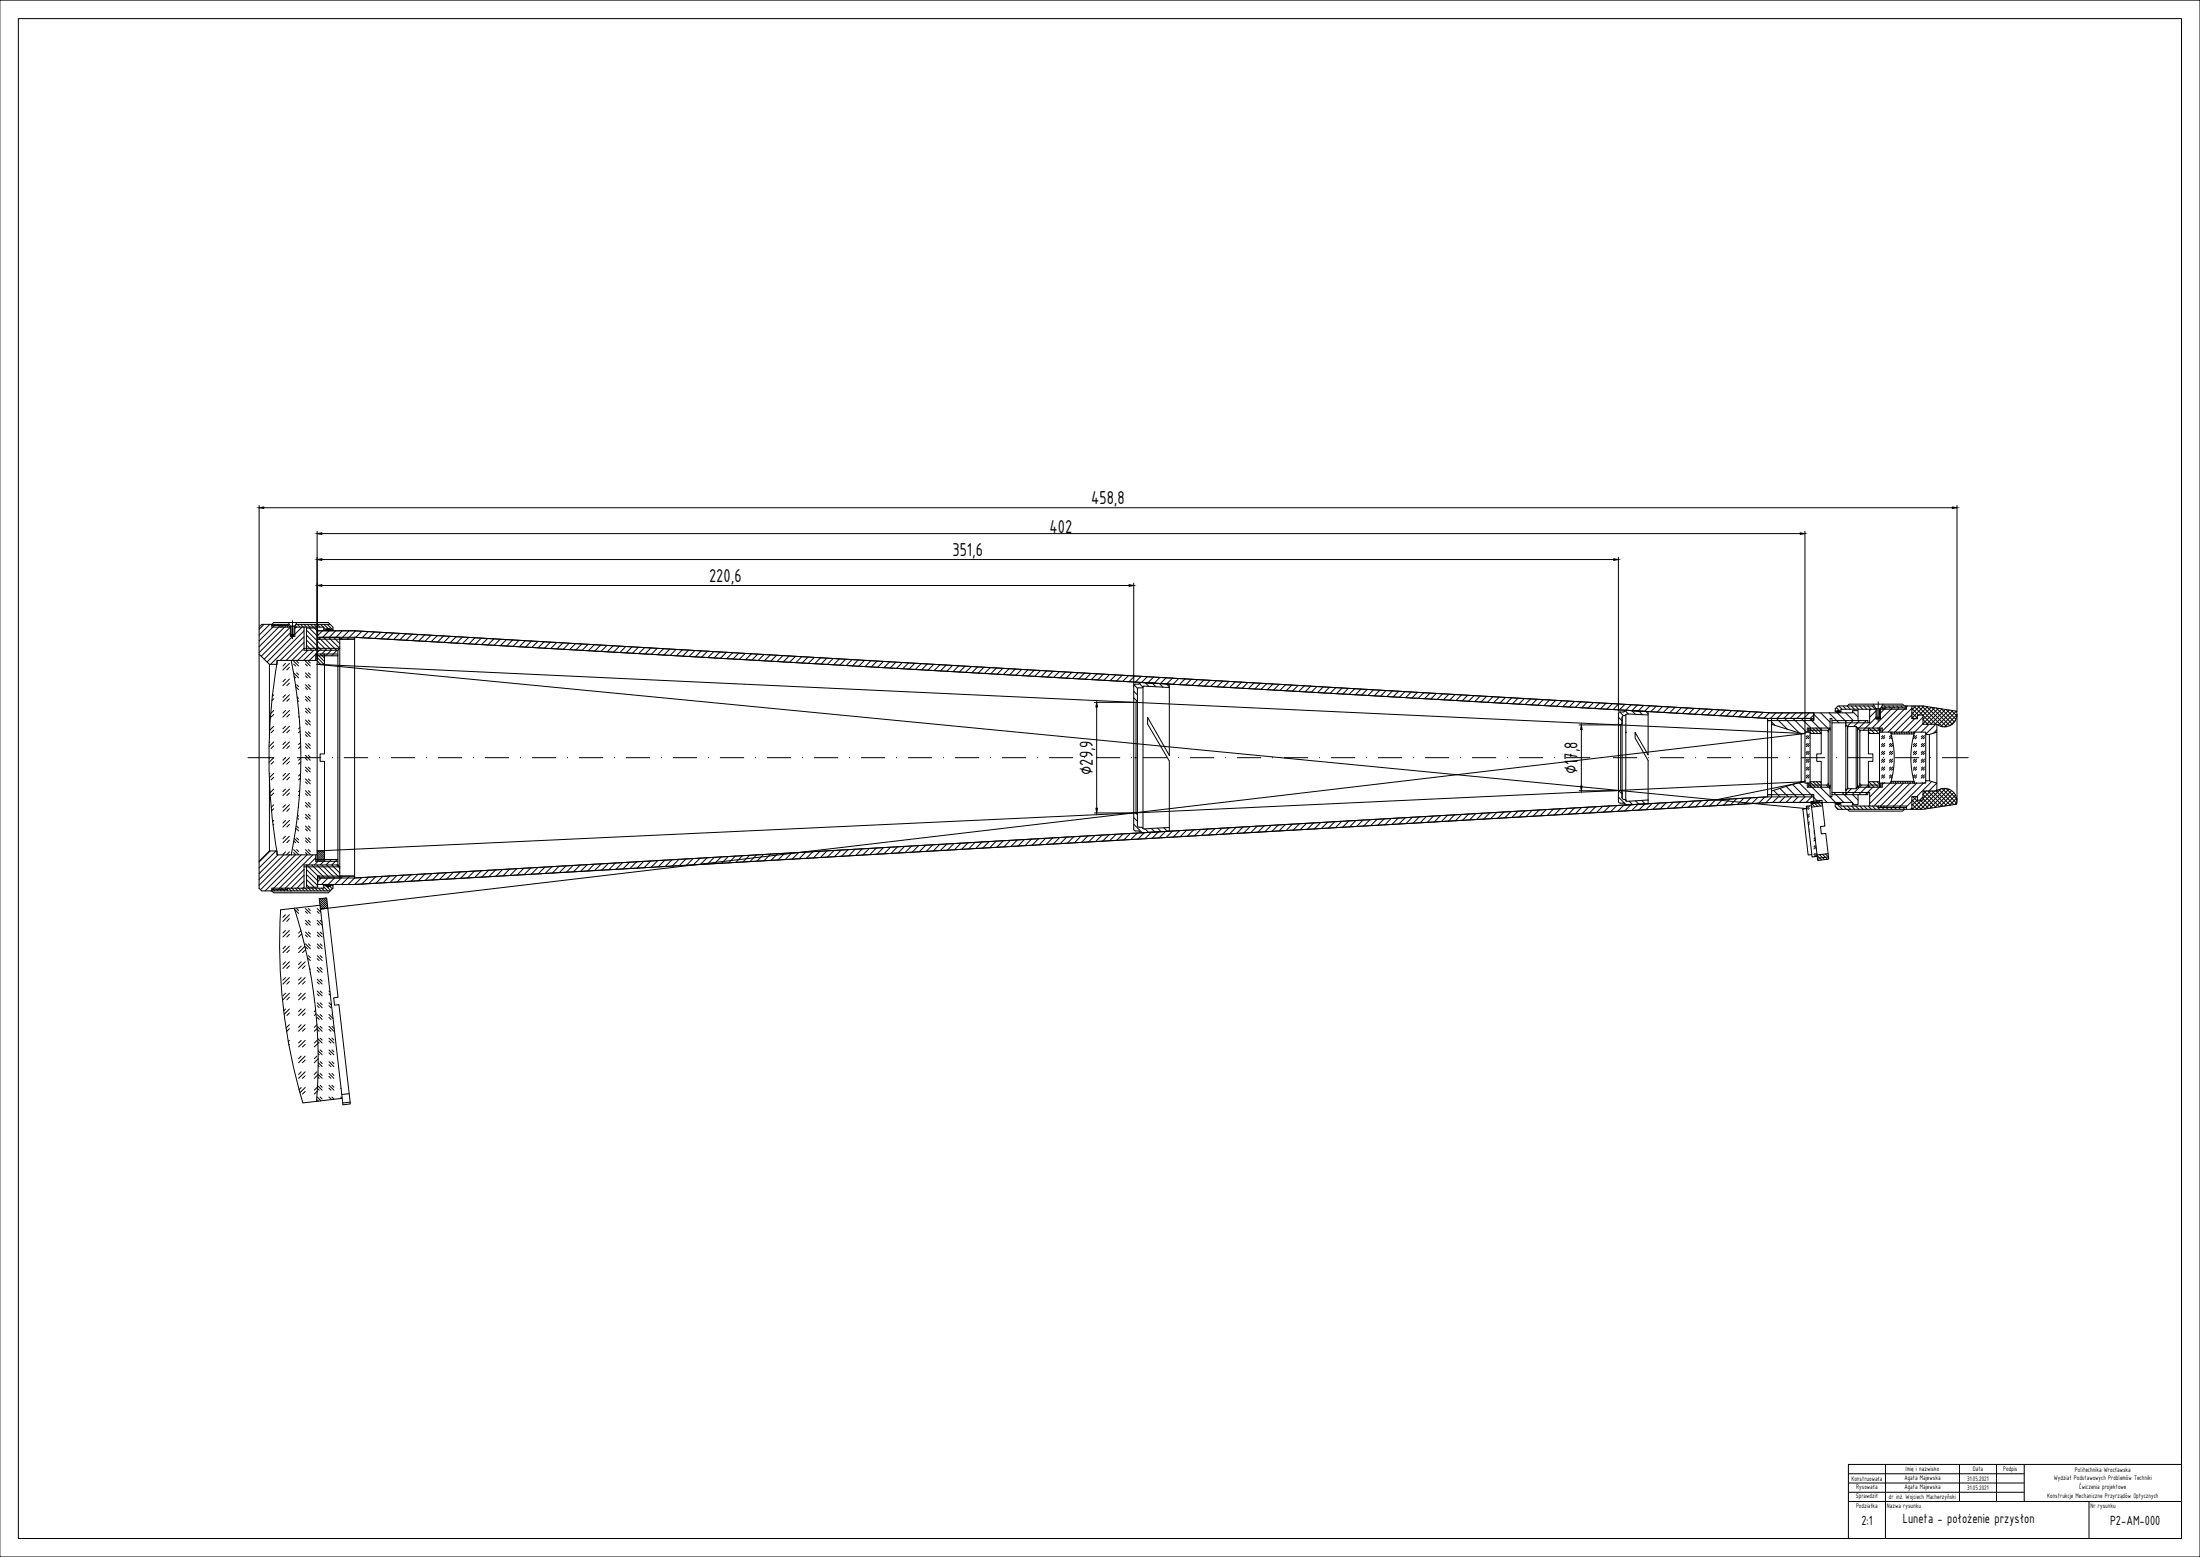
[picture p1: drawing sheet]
<svg xmlns="http://www.w3.org/2000/svg" width="1189mm" height="841mm" viewBox="0 0 1189 841" stroke-linecap="round" stroke-linejoin="round" font-family="sans-serif">
<!-- layer: grube -->
<g fill="none" stroke="#000" stroke-width=".54">
<path d="M0 0h1189v841h-1189M10 10h1169v821h-1169zM147 339v-2l1-1h29l3 3v1h-5v-1h-16M147 338h5v1h5M154 339v-1h1v1M156 336l1 2M156 337h-15l-1 2v141l1 1h37M157 338h2v5h-2zM160 337h18M160 336l-1 2M164 339v12M140 353l6 6"/>
<path d="M146 359v38M150 357a302 302 0 0 0 0 105M150 357v2h-4M150 357h7M157 343h2M157 344h.1M157 343v1h2v-1M157 357a267 267 0 0 1 0 105M157 357h14v105h-14M159 344h.1M164 350h2M171 354h.1"/>
<path d="M171 353v4M171 357v-4h4v54h-2v4h2v54h-4v-3M171 359h4M172 341v-2h-6v12h17M172 341h20l765 44h23v4h-1v-1h-22v1h-2v-1l-763-44v1h-8v-1h-11v1h-1zM175 354h8v110h-8M183 351v3M184 344v130M184 350l-1 1M192 344v130M615 378l-1 1h-1M618 371h14"/>
<path d="M875 392h1M877 391l-2 1M879 386v46M879 384h-1M879 384h7M879 384h12v24l-7-12v3l7 12v23l-12 1-4-2v-47v-1l3-1M891 386h-12l-2 1v44l2 1M955 388v42M973 396l-16-5v36M975 396h-2v26M975 395h3v28h-3zM977 395v-2v2"/>
<path d="M977 394h1M978 395v-2h6v14h-2v4h2v14h-6v-2M978 396h6M980 385h21v-1h3v5M984 394h4v30h-4M988 395v-1l1-1v32l-1-1v-1M990 390v-2h-1v6M997 392v-2h-7v38h7v-2M998 381l1-1h29l1 1M998 393v-1l-1-1v36l1-1v-1M1003 392h-5v34h5M1004 394v-1l-1-1v34l1-1v-1"/>
<path d="M1005 395v-1l-1-1v32l1-1v-1M1010 394h-5v30h5M1010 396h6M1010 383h4M1012 380l2 3M1013 381h-20l-1 2v2h3v-2h15v7h-1v-1h-12v1M1014 383h2v4h-2zM1014 388h.1M1014 387v1M1016 395v-2h-6v14h2v4h-2v14h6v-2M1016 394h.1M1016 388h.1"/>
<path d="M1016 387l-2 1h2M1016 395v-2h1v2M1017 381h13M1018 380l-2 3M1022 395a49 49 0 0 1 0 28M1022 395v1h12v-1M1030 382h-12v1h-2M1033 381h-3v2M1035 395a49 49 0 0 0 0 28M1041 397v-2h-25v28h25v-1M1043 397h-2v25h2M1047 391v36"/>
<path d="M1047 395l-4 2v25l4 1M1057 384a7 7 0 0 1-3 8 7 7 0 0 1-7-1M1057 384l-18-3h-6v7h3v-2h3v5h8M1058 386v47M146 421v39M613 439h1l1 1M875 427h1l1 1M879 432v1M891 432l-12 1M955 429h2M957 427v3M973 422l-16 5"/>
<path d="M973 422h2M974 437h2l3 25h-2zM976 437v-2h3l3 28h-3v-1M977 423v2v-2M977 424h1M978 422h6M979 435v-2l6-1 1 14h-2v4h3l1 14-6 1v-2M985 435l-6 1M989 424v6h1v-2M997 428v1h7v6h-3v-2h-21M998 437l1 1h29l1-1M1010 422h6"/>
<path d="M1010 435h8v1h12v1M1015 435v1h1v-1M1016 424h.1M1016 423v2h1v-2M1022 423v-1h12v1M1030 435v1M1047 427a7 7 0 0 1 8 0 7 7 0 0 1 2 7M1047 427h-8v5h-3v-2h-3v7h-40l-1-1v-2h3v1h15v-7h-1v1h-5M1057 434l-18 3h-6M146 460h4v2M146 460l-6 5M171 460h4"/>
<path d="M617 450l-2-1h-2v-1v-77v-1h2l2-1 15 1v38l-12-21v4l12 20v38l-15 1M617 447h-2v-1v-74l3-1v76M632 447l-14 1-1-1M147 480v1M150 462h7M154 480h21v-2h5v2l-3 2h-29l-1-1M155 480v1h-1v-1h-2v1h-5M164 467v13M164 468h2M171 464h.1M171 462v3M172 473h1v1h11v-1h8v1l763-44v-1h2v1h22v-1h1v4h-23l-765 45h-20z"/>
<path d="M183 467h-17v12h6v-1M183 464v3M183 467l1 1M184 473h8M988 461l-6 1M147 481v1M159 491h-7a302 302 0 0 0 12 105l7-1M159 491a268 268 0 0 1 12 104M159 491l14-2 12 104-14 2M173 489v-3l4-1 6 54h-3l1 4h2l6 53-4 1v-4M177 491h-4M189 591h-4"/>
<path d="M1094 791v20M1179 791h-180v20M1019 811h-20v20M1129 811h-110v20M1179 811h-50v20"/>
</g>
<!-- layer: cienkie -->
<g fill="none" stroke="#000" stroke-width=".54">
<path d="M147 339h5M152 338h2M157 338v5M159 338v5M157 343v1M159 343v1M164 351h2M166 350h18M171 353h.1M171 354h4M172 344h1M173 345h11"/>
<path d="M175 353h8M184 344h8M614 379v60M876 392v35M955 388h2M957 389h22M977 393h1M978 394h6M979 388h1M984 393h5M990 389h7M997 390h12"/>
<path d="M1004 393h6M1010 394h6M1014 387v1M1014 383v4M1016 393h.1M1016 383v4M1016 387v1M1016 382h2M1018 383h12M955 430h2M957 429h22M977 425h1"/>
<path d="M978 424h6M979 430h1M984 425h5M985 433l-6 1M990 429h7M997 428h12M1004 425h6M1010 424h6M1016 425h.1M1016 436h2M1018 435h12M147 480h5"/>
<path d="M164 467h2M166 468h18M171 465h.1M171 464h4M172 474h1M173 473h11M175 465h8M184 474h8M988 463l-6 1M152 481h2M189 595l-4 1M999 796h95"/>
<path d="M1019 791v20M1059 791v20M1079 791v20M999 801h95M999 806h95"/>
</g>
<!-- layer: niewidoczne -->
<g fill="none" stroke="#000" stroke-width=".54">
<path d="M143 337l-3 3M146 337l-6 6M147 338h.1M148 337l1 1M148 338l-8 8M150 337l1 1M151 338l-11 11M152 337l1 2M153 337l1 1M154 339l-14 13M155 337l2 2M157 339l-16 15"/>
<path d="M159 338l1 1M160 339h-1M161 337l1 2M162 337l2 2M163 339l-4 4M164 337l2 2M166 337l2 2M167 339l5 5M168 337l1 2M170 337l1 2M170 339l2 2M171 337l2 2"/>
<path d="M173 337l2 2M175 339l1 1M175 337l2 2M177 337l3 3M150 359h-1M154 358l-1 2M156 358l-3 4M157 342l-14 14M158 344l-14 14M159 357l2 3M159 359l1 1M160 357l1 1"/>
<path d="M164 350l-6 7M164 347l-9 10M164 344l-13 13M164 341l-18 18M165 357l3 3M165 359l1 1M166 348l2 3M166 346l5 5M166 343l8 8M166 340l10 11M166 351h.1M166 351l-5 6"/>
<path d="M167 357l1 1M170 351l-6 6M171 356l-1 1M171 353l4 4M171 359h1M171 357l2 2M171 355l4 4M173 345l6 6M173 351l-6 6M173 353l2 3M174 341l-2 2M175 344l7 7"/>
<path d="M175 353v1M176 351l-2 2M176 340l1-1 1 1M178 344l6 6M178 341l-4 3M179 351l-3 3M180 344l4 4M181 341l-3 3M182 351l-3 3M183 354h-1M183 344l1 1M185 341l-3 3"/>
<path d="M189 341l-5 4M192 345h-1M192 341l-4 4M196 341l-4 3M199 341l-3 3M202 341l-3 4M206 342l-4 3M209 342l-3 3M213 342l-4 3M216 342l-3 3M219 342l-3 4M223 343l-4 3"/>
<path d="M226 343l-3 3M230 343l-4 3M233 343l-3 3M236 343l-3 4M240 344l-4 3M243 344l-3 3M247 344l-4 3M250 344l-3 3M253 344l-3 4M257 344l-4 4M260 345l-3 3M263 345l-3 3"/>
<path d="M267 345l-3 3M270 345l-3 4M274 346l-4 3M277 346l-3 3M280 346l-3 3M284 346l-3 3M287 346l-3 4M291 346l-4 4M294 347l-3 3M297 347l-3 3M301 347l-3 3M304 347l-3 4"/>
<path d="M308 347l-4 4M311 348l-3 3M314 348l-3 3M318 348l-3 3M321 348l-3 3M325 348l-4 4M328 349l-3 3M331 349l-3 3M335 349l-3 3M338 349l-3 3M342 349l-4 4M345 350l-3 3"/>
<path d="M348 350l-3 3M352 350l-3 3M355 350l-3 3M359 350l-4 4M362 351l-3 3M365 351l-3 3M369 351l-3 3M372 351l-3 3M376 351l-4 4M379 352l-3 3M382 352l-3 3M386 352l-4 3"/>
<path d="M389 352l-3 3M393 352l-4 4M396 353l-3 3M399 353l-3 3M403 353l-4 3M406 353l-3 3M410 353l-4 4M413 354l-3 3M416 354l-3 3M420 354l-4 3M423 354l-3 3M426 354l-3 4"/>
<path d="M430 355l-3 3M433 355l-3 3M437 355l-4 3M440 355l-3 3M443 355l-3 4M447 356l-3 3M450 356l-3 3M454 356l-4 3M457 356l-3 3M460 356l-3 3M464 356l-3 4M467 357l-3 3"/>
<path d="M471 357l-4 3M474 357l-3 3M477 357l-3 3M481 357l-3 4M484 358l-3 3M488 358l-4 3M491 358l-3 3M494 358l-3 3M498 358l-3 4M501 359l-3 3M505 359l-4 3M508 359l-3 3"/>
<path d="M511 359l-3 3M515 359l-3 4M518 360l-3 3M522 360l-4 3M148 375l-1 1M148 377l-1 1M154 367l-1 1M154 375l-1 2M156 367l-3 3M156 375l-3 4M156 360l-1 2M156 369l-1 1"/>
<path d="M156 377l-1 2M159 363l2 3M159 365l1 1M160 371l1 1M160 370l1 1M160 363l1 2M161 376v1M161 378v1M165 376l3 3M165 370l3 2M165 363l3 3M165 378l1 1"/>
<path d="M165 371l1 1M165 365l1 1M167 376l1 1M167 370l1 1M167 363l1 2M525 360l-3 3M528 360l-3 3M532 360l-3 4M535 361l-3 3M539 361l-4 3M542 361l-3 3M545 361l-3 3"/>
<path d="M549 361l-3 4M552 362l-3 3M556 362l-4 3M559 362l-3 3M562 362l-3 3M566 362l-3 4M569 363l-3 3M572 363l-3 3M576 363l-3 3M579 363l-3 3M583 363l-3 4M586 364l-3 3"/>
<path d="M589 364l-3 3M593 364l-3 3M596 364l-3 3M600 364l-3 3M603 365l-3 3M606 365l-3 3M610 365l-3 3M613 377l2 2M613 373l2 2M613 370l2 2M613 365l-3 3M616 369l2 2"/>
<path d="M617 365l-3 3M619 369l2 2M620 366l-3 3M623 369l2 2M623 366l-3 3M626 369l2 2M627 366l-3 3M630 366l-3 3M630 369l2 2M634 366l-4 3M637 367l-3 3M640 367l-3 3"/>
<path d="M644 367l-3 3M647 367l-3 3M651 367l-4 3M654 367l-3 4M657 368l-3 3M661 368l-3 3M664 368l-3 3M668 368l-4 3M671 368l-3 4M674 369l-3 3M678 369l-3 3M681 369l-3 3"/>
<path d="M685 369l-4 3M688 369l-3 4M691 370l-3 3M695 370l-3 3M698 370l-3 3M702 370l-4 3M705 370l-3 3M708 371l-3 3M712 371l-3 3M715 371l-3 3M718 371l-3 3M722 371l-3 3"/>
<path d="M725 372l-3 3M729 372l-3 3M732 372l-3 3M735 372l-3 3M739 372l-3 3M742 373l-3 3M746 373l-3 3M749 373l-3 3M752 373l-3 3M756 373l-3 3M759 374l-3 3M763 374l-3 3"/>
<path d="M766 374l-3 3M769 374l-3 3M773 374l-3 3M776 375l-3 3M780 375l-3 3M783 375l-3 3M786 375l-3 3M790 375l-3 3M793 376l-3 3M797 376l-3 3M800 376l-3 3M803 376l-3 3"/>
<path d="M807 376l-3 3M810 377l-3 3M814 377l-3 3M817 377l-3 3M820 377l-3 3M824 377l-3 3M827 378l-3 3M831 378l-3 3M834 378l-3 3M837 378l-3 3M841 378l-3 3M844 378l-3 3"/>
<path d="M848 379l-3 3M851 379l-3 3M854 379l-3 3M858 379l-3 3M861 379l-3 3M865 380l-4 3M868 380l-3 3M148 384l-2 1M148 392l-2 2M148 386l-2 1M148 394l-2 2M154 384l-1 1"/>
<path d="M154 392l-1 2M156 384l-3 3M156 392l-3 4M156 386l-1 1M156 394l-1 2M161 385h.1M162 387h-1M162 393l-1 1M162 395l-1 1M165 395l3 3M165 389l3 3M165 383l3 2"/>
<path d="M165 397l1 1M165 391l1 1M165 384l1 1M167 395l1 1M167 389l1 1M167 383l1 1M871 380l-3 3M875 391v1M875 387l2 2M875 380l-3 3M875 385l2 2M878 380l-3 3"/>
<path d="M878 384l2 2M881 381l-3 3M882 384l2 2M885 381l-3 3M886 384l2 2M888 381l-3 3M889 384l2 2M892 381l-3 3M895 381l-3 3M898 382l-3 3M902 382l-3 3M905 382l-3 3"/>
<path d="M909 382l-3 3M912 382l-3 3M915 383l-3 3M919 383l-3 3M922 383l-3 3M926 383l-3 3M929 383l-3 3M932 384l-3 3M936 384l-3 3M939 384l-3 3M943 384l-3 3M946 384l-3 3"/>
<path d="M949 385l-3 3M953 385l-3 3M956 385l-3 3M957 390l2 2M960 385l-3 3M960 388l6 6M963 385l-3 3M964 388l8 8M967 385l-3 3M969 388l7 7M970 385l-2 3M973 388l6 5"/>
<path d="M974 385l-3 3M977 397l-1 1M978 385l-3 3M978 397l-2 2M978 398l-1 1M978 388l6 6M978 396h1M978 394l3 2M980 393l2 3M980 386l-2 2M980 386l8 8M981 393l3 3"/>
<path d="M984 385l5 5M988 385l6 5M992 384v1M992 382l3 3M993 385v-1l1 1M993 385l4 5 1-1M994 381l1 2M996 381l2 2M997 385l5 4M998 381l2 2M1000 381l2 2M1001 384l3 3"/>
<path d="M1001 389l-3 3M1003 381l1 2M1005 381l2 2M1005 389l-3 3M1007 381l2 2M1009 389l-5 5M1009 381l2 2M1010 395l1 1M1010 393l3 3M1011 383l-1 1M1012 381l1 2M1012 393l3 3"/>
<path d="M1014 384l-4 3M1014 388l-7 6M1015 393l1 1M1017 382l1 1M1017 397v1M1018 381l1 1M1019 397l-2 2M1019 398l-1 1M1019 382l-3 3M1021 381l1 1M1022 397l-1 1M1022 398l-1 1"/>
<path d="M1022 395l1 1M1022 399h.1M1023 382l-11 11M1023 381l1 1M1024 395v1M1025 395v1M1025 381l1 1M1026 382l-11 11M1026 395l1 1M1027 381l1 1M1028 395v1M1029 395v1"/>
<path d="M1030 381v1l1-1M1030 382l-13 13M1030 395v1M1032 395v1M1033 395v1M1033 386l-9 9M1033 387l1 1M1033 385l3 3M1034 381l5 5M1034 395v1M1035 397l-1 1M1035 388l-8 7"/>
<path d="M1035 381l-2 2M1036 397l-2 2M1036 398l-1 1M1036 387l-1 1M1036 381l10 10M1037 386l-1 1M1037 386l-4-3-13 12M1038 381l-5 5M1039 381l11 12M1039 397l-1 1M1039 387l-8 8M1039 391h.1"/>
<path d="M1040 381l-7 7M1040 397l-2 2M1040 398l-1 1M1041 382l11 11M1042 382l-5 4M1042 391l-4 4M1044 382l-5 4 5 5M1044 382l10 10M1046 382l-7 7 3 2M1046 391l-5 6M1046 382l9 9M1047 394l-2 2"/>
<path d="M1047 383l-12 12M1049 383l7 7M1049 383l-8 8M1051 383l-8 8M1052 383l5 6M1053 384l-7 7M1054 384l4 3M1055 384l-8 8M1057 389l-3 3M1057 384h.1M1057 384l-8 8M1058 386l-7 7"/>
<path d="M146 401h-1M146 409l-1 1M146 418h.1M148 401l-3 2M148 409l-3 3M148 418l-2 2M148 403l-2 1M148 411l-2 2M148 420l-2 1M154 401l-1 1M154 409l-1 2M154 418l-1 1"/>
<path d="M156 401l-3 3M156 409l-3 4M156 418l-3 3M156 403l-1 1M156 411l-1 2M156 420l-1 1M162 401l-1 1M162 418l-1 1M162 403l-1 1M163 412l-2 1M163 409l-2 2M165 408l3 3"/>
<path d="M165 414l3 3M165 402l3 2M165 416l1 1M165 410l1 1M165 403l1 1M167 414l1 1M167 408l1 1M167 402l1 1M977 402h-1M977 406l-1 1M977 410l-1 1M977 414l-1 1"/>
<path d="M977 419h-1M978 402l-2 1M978 406l-2 2M978 410l-2 2M978 414l-2 2M978 419l-2 1M978 403h-1M978 407l-1 1M978 411l-1 1M978 415l-1 1M978 420h-1M1017 402h.1"/>
<path d="M1017 406v1M1017 410v1M1017 414v1M1017 419h.1M1019 402l-2 1M1019 406l-2 2M1019 410l-2 2M1019 414l-2 2M1019 419l-2 1M1019 403h-1M1019 407l-1 1M1019 411l-1 1"/>
<path d="M1019 415l-1 1M1019 420h-1M1022 402h-1M1022 406l-1 1M1022 410l-1 1M1022 414l-1 1M1022 419h-1M1022 420h.1M1023 419l-2 1M1023 402l-2 1M1023 406l-2 2M1023 410l-2 2"/>
<path d="M1023 414l-2 2M1023 403h-1M1023 407l-1 1M1023 411l-1 1M1023 415l-1 1M1035 406l-1 1M1035 402h-1M1035 410l-1 1M1035 414l-1 1M1035 419h-1M1036 402l-2 1M1036 406l-2 2"/>
<path d="M1036 410l-2 2M1036 414l-2 2M1036 419l-2 1M1036 403h-1M1036 407l-1 1M1036 411l-1 1M1036 415l-1 1M1036 420h-1M1039 402h-1M1039 406l-1 1M1039 410l-1 1M1039 414l-1 1"/>
<path d="M1039 419h-1M1040 402l-2 1M1040 406l-2 2M1040 410l-2 2M1040 414l-2 2M1040 419l-2 1M1040 403h-1M1040 407l-1 1M1040 411l-1 1M1040 415l-1 1M1040 420h-1M148 426l-2 2"/>
<path d="M148 435l-1 1M148 428l-2 2M148 437l-1 1M154 426l-1 2M154 435l-1 1M156 426l-3 4M156 435l-3 3M156 428l-1 2M156 437l-1 1M161 436h.1M162 429l-1 1M162 427l-1 1"/>
<path d="M162 420l-1 1M165 440l3 2M165 433l3 3M165 427l3 3M165 421l3 2M165 435l1 1M165 429l1 1M165 422l1 1M167 440l1 1M167 433l1 2M167 427l1 1M167 421l1 1"/>
<path d="M614 439l1 1M790 440l-4 3M794 440l-4 3M797 439l-3 4M801 439l-3 4M805 439l-3 3M809 439l-3 3M813 439l-4 3M817 438l-4 4M820 438l-3 4M824 438l-3 3M828 438l-3 3"/>
<path d="M832 438l-4 3M836 437l-4 4M839 437l-3 3M843 437l-3 3M847 437l-3 3M851 436l-4 4M855 436l-4 4M858 436l-3 3M862 436l-3 3M866 436l-3 3M870 435l-3 4M874 435l-4 3"/>
<path d="M875 431l4 4M875 427l2 2M878 435l-4 3M880 433l2 2M881 435l-3 3M884 433l2 1M885 434l-3 4M887 432l2 2-3 4M891 432h.1M893 434l-4 3M897 434l-4 3M900 434l-3 3"/>
<path d="M904 433l-3 4M908 433l-3 3M912 433l-4 3M916 433l-4 3M919 433l-3 3M923 432l-3 4M927 432l-3 3M931 432l-3 3M935 432l-4 3M939 431l-4 4M942 431l-3 3M946 431l-3 3"/>
<path d="M950 431l-3 3M954 431l-4 3M957 430h.1M957 430l-3 4M958 427l4 3M961 430l-3 3M962 426l4 4M965 430l-3 3M965 425l6 5M968 430l-3 3M969 424l6 6-3 3M972 430l-3 3"/>
<path d="M972 423l7 7M977 423h-1M977 436h-1M977 440h.1M978 423h-1M978 436l-2 1M978 440l-1 1M978 437h-1M978 424l9 9M978 422l3 3M979 434l2 2M979 436h.1"/>
<path d="M979 430l-3 3M980 433l2 3M980 422l3 3M980 433h.1M980 431l3 2M981 433l3 2M982 422l2 3M983 433l2 1M983 422l1 1M984 425l8 8M984 432h1M987 424l2 2"/>
<path d="M991 428l5 5M992 436l1 1M992 434h1M993 434v1l1-1M993 434l3 3M995 434h.1M995 428l6 5M996 435l2 2M998 435l2 2M1000 426l-3 3M1001 435l1 2M1001 434l1 1"/>
<path d="M1001 429l3 3M1003 435l2 2M1005 435l2 2M1006 424l-5 5M1007 435l2 2M1010 435l1 2M1010 424l-6 5M1010 424l1 1M1010 422l3 3M1012 435l2 2M1012 425l-4 4M1012 422l3 3"/>
<path d="M1014 435l2 2M1014 422l2 2M1016 424l-6 7M1017 423h.1M1018 423l-1 1M1019 423h-1M1022 436v1M1022 423l-12 11M1023 422v1M1024 436l1 1M1024 422v1M1025 423l-12 12"/>
<path d="M1025 422l1 1M1026 436l1 1M1027 422v1M1028 422v1M1028 436l1 1M1029 423l-13 12 2 2M1029 422l1 1M1031 422v1M1032 422v1M1032 423l-13 13 1 1M1033 434l3 3M1033 436l-1 1"/>
<path d="M1033 431l1-1 6 7M1033 437h1M1033 432l5 5M1033 422l1 1M1035 423h.1M1036 423h-1M1036 423l-13 13M1036 430l-6 6M1036 430v1M1036 432l-3 3M1038 432l4 5M1038 432l-5 5"/>
<path d="M1039 423h.1M1039 430l-2 2M1039 423l-13 13M1040 427l8 9 8-8M1040 423h.1M1041 422h.1M1041 427l-2 2 7 7M1042 427l8 9M1043 427l-4 4 5 5M1044 422l-8 8M1044 427l8 8M1046 427l-10 10"/>
<path d="M1046 427l8 8M1047 423l-5 4M1047 427h-1M1048 427l8 8M1049 426l-11 11M1049 426l8 8M1051 426l-11 11M1052 426l6 6M1053 426l-10 11M1055 427l-9 9M1057 429l-6 6M1057 431l-4 4"/>
<path d="M1058 433l-2 2M146 460l-6 6M148 443l-1 1M148 445v1M149 460l-9 9M154 443l-1 2M154 452l-1 1M156 443l-3 4M156 452l-3 3M156 445l-1 2M156 454l-1 1M159 459l2 3"/>
<path d="M159 454l1 1M159 453l2 2M160 449h.1M160 447l1 2M160 459l1 1M160 453l1 1M160 446l1 1M161 442h.1M161 440v1M165 459l3 3M165 453l3 2M165 446l3 3"/>
<path d="M165 454l1 1M165 448l1 1M165 441l1 1M167 459l1 1M167 453l1 1M167 446l1 1M172 460l3 3M173 460l2 2M174 460l1 1M175 460h.1M443 460l-3 3M447 460l-4 3"/>
<path d="M451 459l-4 4M455 459l-4 4M458 459l-3 4M462 459l-3 3M466 458l-4 4M470 458l-4 4M474 458l-4 4M477 458l-3 3M481 458l-3 3M485 457l-4 4M489 457l-4 4M493 457l-4 4"/>
<path d="M496 457l-3 3M500 457l-3 3M504 456l-3 4M508 456l-4 4M512 456l-4 3M516 456l-4 3M519 455l-3 4M523 455l-3 4M527 455l-4 4M531 455l-4 3M535 455l-4 3M538 454l-3 4"/>
<path d="M542 454l-3 4M546 454l-4 3M550 454l-4 3M554 453l-4 4M557 453l-3 4M561 453l-3 4M565 453l-3 3M569 453l-4 3M573 452l-4 4M576 452l-3 4M580 452l-3 3M584 452l-3 3"/>
<path d="M588 452l-4 3M592 451l-4 4M596 451l-4 4M599 451l-3 3M603 451l-3 3M607 450l-4 4M611 450l-4 4M613 445l4 5M613 442l2 2M615 450l-4 3M618 450l-3 3M619 448l2 2"/>
<path d="M622 447l2 2M622 450l-3 3M626 447l1 2M626 449l-3 4M629 447l2 2M630 449l-4 4M634 449l-4 3M637 449l-3 3M641 448l-3 4M645 448l-3 4M649 448l-4 3M653 448l-4 3"/>
<path d="M657 448l-4 3M660 447l-3 4M664 447l-3 4M668 447l-4 3M672 447l-4 3M676 446l-4 4M679 446l-3 4M683 446l-3 4M687 446l-3 3M691 446l-4 3M695 445l-4 4M698 445l-3 4"/>
<path d="M702 445l-3 3M706 445l-3 3M710 445l-4 3M714 444l-4 4M717 444l-3 4M721 444l-3 3M725 444l-3 3M729 443l-4 4M733 443l-4 4M737 443l-4 3M740 443l-3 3M744 443l-3 3"/>
<path d="M748 442l-3 4M752 442l-4 4M756 442l-4 3M759 442l-3 3M763 441l-3 4M767 441l-3 4M771 441l-4 3M775 441l-4 3M778 441l-3 3M782 440l-3 4M786 440l-3 4M978 445l-1 1"/>
<path d="M978 444l-1 1M978 448h.1M978 441l-1 1M978 449h.1M980 449h.1M981 450h-1M981 453h-1M981 457h-1M981 454h-1M981 457l-1 1M982 458h-1M150 462l-10 10"/>
<path d="M152 480l2 1M153 462l-13 13M154 460l-1 2M156 480l1 1M156 460l-1 2M156 462l-16 16M158 480l1 1M159 461l1 1M159 480l2 1M160 462l-19 19M161 480l2 1M163 462l-20 19"/>
<path d="M163 480l2 1M164 479v1M164 476l-4 4M164 473l-7 7M164 470l-10 10M165 480l1 1M165 461l1 1M166 470l6 6M166 478l1 1M166 475l4 4M166 472l6 6M166 467l6 6"/>
<path d="M166 462l-19 19M167 480l1 1M168 480l2 1M169 467l7 7M169 462l-19 19M170 480l2 1M171 463l-4 4M171 467l7 7M171 464l2 1M171 463l3 2M171 462l4 3-2 2M171 460l4 5"/>
<path d="M171 465h1M172 465l-2 2M172 480l2 1M173 474h.1M174 474l-2 2M174 480l1 1M174 467l7 7M175 479l2 2M176 478l3 3M176 464l-1 1M176 478l1 1 1-1M177 467l7 7"/>
<path d="M177 474l-3 4M178 479l2 1M179 464l-3 3M180 478v1M181 474l-4 4M182 467l2 2M182 464l-3 3 5 5M183 467h-1M185 473l-4 5M189 473l-4 5M192 474l-4 4M195 474l-3 4"/>
<path d="M199 474l-3 4M203 474l-4 3M207 473l-4 4M211 473l-4 4M214 473l-3 4M218 473l-3 3M222 473l-4 3M226 472l-4 4M230 472l-4 4M234 472l-4 4M237 472l-3 3M241 471l-4 4"/>
<path d="M245 471l-4 4M249 471l-4 4M253 471l-4 3M256 471l-3 3M260 470l-3 4M264 470l-4 4M268 470l-4 4M272 470l-4 3M275 469l-3 4M279 469l-3 4M283 469l-4 4M287 469l-4 3"/>
<path d="M291 469l-4 3M294 468l-3 4M298 468l-3 4M302 468l-4 4M306 468l-4 3M310 467l-4 4M314 467l-4 4M317 467l-3 4M321 467l-3 3M325 467l-4 3M329 466l-4 4M333 466l-4 4"/>
<path d="M336 466l-3 4M340 466l-3 3M344 465l-4 4M348 465l-4 4M352 465l-4 4M355 465l-3 3M359 465l-3 3M363 464l-4 4M367 464l-4 4M371 464l-4 4M375 464l-4 3M378 464l-3 3"/>
<path d="M382 463l-3 4M386 463l-4 4M390 463l-4 3M394 463l-4 3M397 462l-3 4M401 462l-3 4M405 462l-4 4M409 462l-4 3M413 462l-4 3M416 461l-3 4M420 461l-3 4M424 461l-4 4"/>
<path d="M428 461l-4 3M432 460l-4 4M435 460l-3 4M439 460l-3 4M981 461l-1 1M982 461l-2 2M982 462l-1 1M982 462l2 3M982 464l1 1M983 462l3 2M985 461l3 3M986 461l2 2"/>
<path d="M147 481h-1M148 481h.1M149 481h1M151 481h1M154 494l-1 1M155 481h1M156 494l-3 4M156 496l-1 2M159 491l2 2M160 491l1 1M165 497l3 3M165 491l3 2"/>
<path d="M165 499l1 1M165 492l1 1M167 497l1 1M167 491l1 1M171 497l3 3M171 491l2 2M171 499l1 1M171 492l1 1M173 486l4 5M173 485l4 5M173 488l3 3M173 489l2 2"/>
<path d="M173 497l1 1M173 491h.1M173 490l1 1M174 485l3 3M175 485l2 2M176 485l1 1M154 503l-1 1M154 511l-1 1M154 520l-1 1M156 503l-3 3M156 511l-3 4M156 520l-3 3"/>
<path d="M156 505l-1 1M156 513l-1 2M163 503l-2 1M163 511l-2 1M163 520l-2 1M163 504l-2 2M164 506h-1M165 511l-4 4M165 520l-4 3M165 513l-2 2M165 510l3 2M165 503l3 3"/>
<path d="M165 511l1 1M165 505l1 1M166 517l2 2M167 516l1 1M167 510l1 1M167 503l1 2M171 516l3 3M171 510l3 2M171 503l3 3M171 518l1 1M171 511l1 1M171 505l1 1"/>
<path d="M173 516l1 1M173 510l1 1M173 503l1 2M154 528l-1 1M154 537l-1 1M156 528l-3 4M156 537l-3 3M156 522l-1 1M156 530l-1 2M156 539l-1 1M163 528l-2 1M163 537l-2 1"/>
<path d="M165 528l-4 4M165 537l-4 3M165 522l-2 1M165 530l-2 2M165 539l-2 1M167 523l1 1M170 540h.1M171 535l3 3M171 529l3 3M171 523l3 2M171 537l1 1M171 531l1 1"/>
<path d="M171 524l1 1M173 535l1 1M173 529l1 1M173 523l1 1M178 535v1M178 537l1 1M154 545l-1 1M156 545l-2 3M156 553l-1 2M156 547l-1 2M156 556l-1 1M163 545l-2 1"/>
<path d="M163 553l-2 2M165 545l-4 4M165 553l-4 4M165 547l-2 2M165 556l-2 1M171 546h-1M171 548l-1 1M171 553l-1 2M171 555l-1 2M171 542l3 2M171 554l3 3M171 548l3 3"/>
<path d="M171 556l1 1M171 550l1 1M171 543l1 1M173 542l1 1M173 554l1 1M173 548l1 1M178 554l2 3M178 548l2 2M178 542l1 1M178 556l1 1M178 550l1 1M178 543l1 1"/>
<path d="M179 554l1 1M179 548h1M156 562v1M156 564h.1M163 562l-2 1M163 570l-2 2M163 579l-2 1M165 562l-4 4M165 570l-4 4M165 579l-4 3M165 564l-2 2M165 573l-2 1"/>
<path d="M171 562l-1 1M171 570l-1 2M171 579l-1 1M172 561l2 2M172 563h.1M172 564l-2 2M172 568l2 2M172 576h.1M172 569v1M172 572l-2 2M172 574l2 2M173 580l1 1"/>
<path d="M173 573l1 2M173 567l1 1M173 561l1 1M178 580l2 2M178 573l2 3M178 567l2 3M178 561l2 2M178 575l1 1M178 569l1 1M178 562l1 1M179 580l1 1M179 573l1 2"/>
<path d="M179 567l1 1M179 561l1 1M163 587l-1 2M165 587l-3 3M165 581l-2 1M165 590l-2 1M171 587l-1 2M171 589l-1 2M171 593l2 2M171 594l1 1M172 588v1M172 586l2 3"/>
<path d="M172 582h.1M172 581l-2 1M172 580l2 2M173 593l1 1M173 586l1 1M178 593l1 1M178 586l2 3M178 588l1 1M178 581l1 1M179 593l1 1M179 586l1 1M184 593h1"/>
<path d="M184 588h.1"/>
</g>
<g fill="#000" stroke="#000" stroke-width=".54">
<path d="M993 434v1zM993 434h1zM177 479h1z"/>
<path d="M177 339l1 1zM177 340h1z"/>
<path d="M177 340h1zM177 340h1z"/>
<path d="M177 340h1zM177 340h1z"/>
<path d="M177 340h1zM177 340h1z"/>
<path d="M177 340h1zM177 340h1z"/>
<path d="M177 340h1zM177 340h1z"/>
<path d="M993 384h1zM993 384h1z"/>
<path d="M993 384h1zM993 384h1z"/>
<path d="M993 384h1zM993 384h1z"/>
<path d="M993 384h1zM993 384h1z"/>
<path d="M993 384h1zM993 384h1z"/>
<path d="M993 384l1 1zM993 384l1 1z"/>
<path d="M993 434h1zM993 434h1z"/>
<path d="M993 434h1zM993 434h1z"/>
<path d="M993 434h1zM993 434h1z"/>
<path d="M993 434h1zM993 434h1z"/>
<path d="M993 434h1zM993 434h1z"/>
<path d="M177 479h1zM177 479h1z"/>
<path d="M177 479h1zM177 479h1z"/>
<path d="M177 479h1zM177 479h1z"/>
<path d="M177 478h1zM177 478l1 1z"/>
<path d="M176 478h2zM176 478h2z"/>
<circle cx="161" cy="384" r=".1"/>
<circle cx="192" cy="474" r=".1"/>
<circle cx="168" cy="525" r=".1"/>
</g>
<!-- layer: narysowane -->
<path d="M184 344h-11v1h-1v-4h20l765 44h23v4h-1v-1h-22v3M184 345h8M192 344l763 44M955 389h2M955 430l-763 44M980 433h-23l-765 45h-20v-5h1v1h11" fill="none" stroke="#000" stroke-width=".54"/>
<!-- layer: osie symetrii -->
<g fill="none" stroke="#000" stroke-width=".54">
<path d="M158 335v10M1015 379v11M134 409h14M161 409h12M186 409h13M211 409h13M237 409h13M262 409h13M288 409h12M313 409h13M338 409h13M364 409h13"/>
<path d="M389 409h13M415 409h12M440 409h13M465 409h13M491 409h13M516 409h13M542 409h12M567 409h13M592 409h13M618 409h13M643 409h13M669 409h12"/>
<path d="M694 409h13M719 409h13M745 409h13M770 409h13M796 409h12M821 409h13M846 409h13M872 409h13M897 409h13M923 409h12M948 409h13M973 409h13"/>
<path d="M999 409h13M1024 409h13M1050 409h14"/>
</g>
<g fill="#000" stroke="#000" stroke-width=".54">
<circle cx="180" cy="409" r=".1"/>
<circle cx="205" cy="409" r=".1"/>
<circle cx="230" cy="409" r=".1"/>
<circle cx="307" cy="409" r=".1"/>
<circle cx="357" cy="409" r=".1"/>
<circle cx="383" cy="409" r=".1"/>
<circle cx="408" cy="409" r=".1"/>
<circle cx="459" cy="409" r=".1"/>
<circle cx="484" cy="409" r=".1"/>
<circle cx="561" cy="409" r=".1"/>
<circle cx="586" cy="409" r=".1"/>
<circle cx="637" cy="409" r=".1"/>
<circle cx="662" cy="409" r=".1"/>
<circle cx="688" cy="409" r=".1"/>
<circle cx="815" cy="409" r=".1"/>
<circle cx="891" cy="409" r=".1"/>
<circle cx="942" cy="409" r=".1"/>
<circle cx="992" cy="409" r=".1"/>
<circle cx="1018" cy="409" r=".1"/>
</g>
<path d="M171 359l805 78M975 396l-802 95M975 422l-48 10" fill="none" stroke="#000" stroke-width=".54"/>
<path d="M171 359l804 37M975 422l-804 38" fill="none" stroke="#000" stroke-width=".54"/>
<!-- layer: wymiarowanie -->
<g fill="none" stroke="#000" stroke-width=".54">
<path d="M140 273v65M143 274h912M1058 273v111M171 287v69M174 288h799M975 287v109M174 302h698M174 316h436M613 315v55M875 301v83M591 379h21M593 382v55"/>
<path d="M853 392h21M855 394v31M591 439h21M853 427h21"/>
</g>
<path d="M140 274h3v1zM1055 274h3l-3 1zM171 288h3v1zM973 288h2l-2 1zM171 302h3v1zM171 316h3v1zM610 316h3l-3 1zM872 302h3l-3 1zM593 379v3h-1zM855 392v2h-1zM592 437h1v2zM854 425h1v2z" fill="#000" stroke="#000" stroke-width=".54"/>
<!-- layer: grube -->
<g fill="#000" stroke="#000" stroke-width=".54">
<circle cx="879" cy="396" r=".2"/>
<circle cx="614" cy="409" r=".2"/>
<circle cx="879" cy="432" r=".2"/>
</g>
<g font-size="10.9">
<text x="590" y="272">458,8</text>
<text x="567" y="288">402</text>
<text x="515" y="300">351,6</text>
<text x="383" y="314">220,6</text>
<text x="591" y="419" transform="rotate(-90 591 419)">∅29,9</text>
<text x="853" y="418" transform="rotate(-90 853 418)">∅17,8</text>
</g>
<g font-size="7.8">
<text x="1006" y="824">2:1</text>
<text x="1028" y="823">Luneta - położenie przysłon</text>
<text x="1140" y="824">P2-AM-000</text>
</g>
<g font-size="3.9">
<text x="1030" y="795">Imię i nazwisko</text>
<text x="1066" y="795">Data</text>
<text x="1082" y="794">Podpis</text>
<text x="1121" y="795">Politechnika Wrocławska</text>
<text x="1000" y="800">Konstruowała</text>
<text x="1029" y="799">Agata Majewska</text>
<text x="1063" y="800">31.05.2021</text>
<text x="1110" y="799">Wydział Podstawowych Problemów Techniki</text>
<text x="1003" y="809">Sprawdził</text>
<text x="1003" y="804">Rysowała</text>
<text x="1021" y="810">dr inż. Wojciech Macherzyński</text>
<text x="1029" y="804">Agata Majewska</text>
<text x="1063" y="805">31.05.2021</text>
<text x="1106" y="809">Konstrukcje Mechaniczne Przyrządów Optycznych</text>
<text x="1124" y="804">Ćwiczenia projektowe</text>
<text x="1003" y="815">Podziałka</text>
<text x="1020" y="815">Nazwa rysunku</text>
<text x="1130" y="815">Nr rysunku</text>
</g>
</svg>
